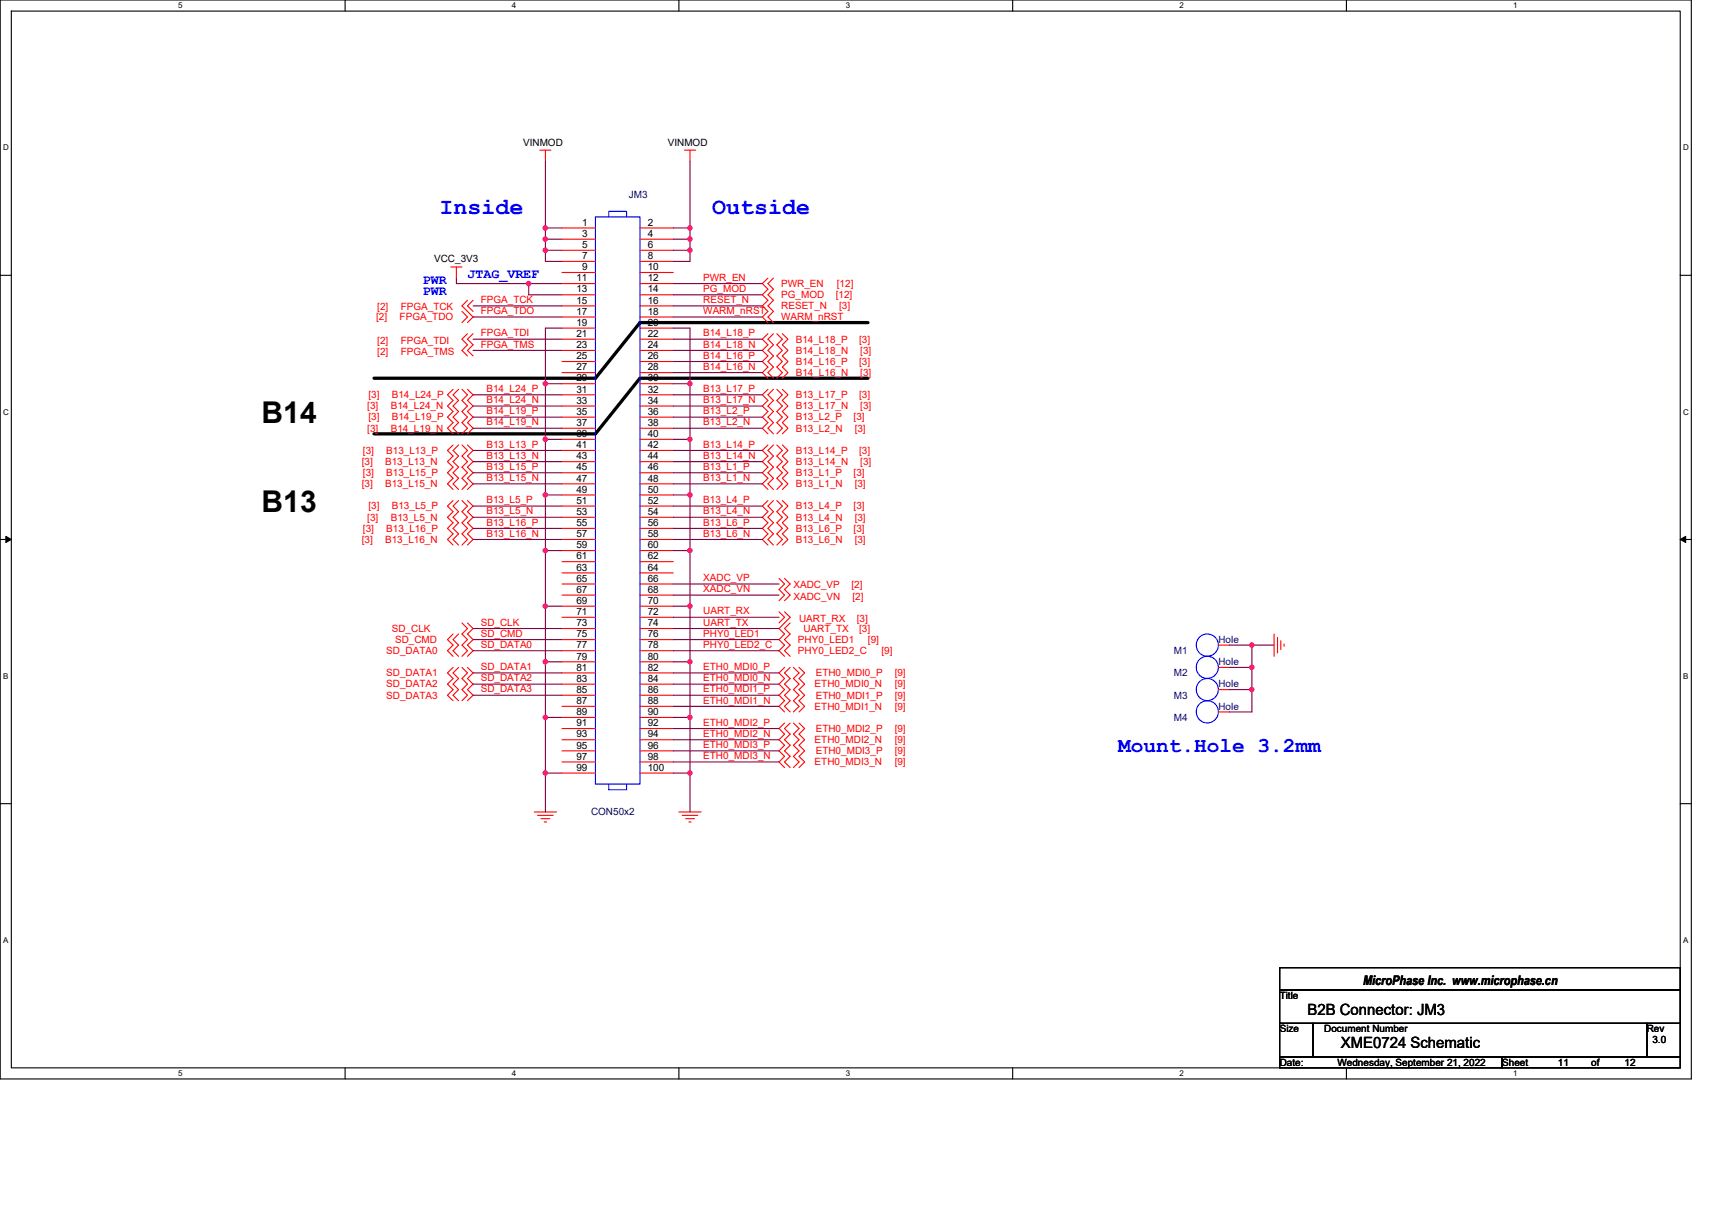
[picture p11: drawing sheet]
<svg xmlns="http://www.w3.org/2000/svg" width="297mm" height="210mm" viewBox="0 0 297 210" stroke-linecap="round" stroke-linejoin="round" font-family="sans-serif">
<path d="M0 0h293.5v187.2h-293.5zM2 1.9h289.5v183.4h-289.5z" fill="none" stroke="#000" stroke-width=".19"/>
<g fill="#fff">
<path d="M30.9 .2h.8v1.6h-.8z"/>
<path d="M30.9 185.5h.8v1.6h-.8z"/>
</g>
<path d="M59.9 0v1.9M59.9 185.3v1.9" fill="none" stroke="#000" stroke-width=".19"/>
<g fill="#fff">
<path d="M88.8 .2h.8v1.6h-.8z"/>
<path d="M88.8 185.5h.8v1.6h-.8z"/>
</g>
<path d="M117.8 0v1.9M117.8 185.3v1.9" fill="none" stroke="#000" stroke-width=".19"/>
<g fill="#fff">
<path d="M146.7 .2h.8v1.6h-.8z"/>
<path d="M146.7 185.5h.8v1.6h-.8z"/>
</g>
<path d="M175.7 0v1.9M175.7 185.3v1.9" fill="none" stroke="#000" stroke-width=".19"/>
<g fill="#fff">
<path d="M204.7 .2h.7v1.6h-.7z"/>
<path d="M204.7 185.5h.7v1.6h-.7z"/>
</g>
<path d="M233.6 0v1.9M233.6 185.3v1.9" fill="none" stroke="#000" stroke-width=".19"/>
<g fill="#fff">
<path d="M262.6 .2h.7v1.6h-.7z"/>
<path d="M262.6 185.5h.7v1.6h-.7z"/>
<path d="M.5 24.8h1v1.6h-1z"/>
<path d="M292 24.8h1v1.6h-1z"/>
<path d="M.5 70.7h1v1.5h-1z"/>
<path d="M292 70.7h1v1.5h-1z"/>
</g>
<path d="M0 47.8h2M291.5 47.8h2" fill="none" stroke="#000" stroke-width=".19"/>
<g fill="#fff">
<path d="M.5 116.5h.9v1.6h-.9z"/>
<path d="M292 116.5h.9v1.6h-.9z"/>
</g>
<path d="M0 93.6h2M291.5 93.6h2" fill="none" stroke="#000" stroke-width=".19"/>
<path d="M1 93.1l1 .5-1 .5zM291.5 93.6l1-.5v1z" fill="#000" stroke="#000" stroke-width=".17"/>
<g fill="#fff">
<path d="M.5 162.4h.9v1.5h-.9z"/>
<path d="M292 162.4h.9v1.5h-.9z"/>
</g>
<path d="M0 139.5h2M291.5 139.5h2M222 167.9h69.5v3.9h-69.5zM222 171.8h69.5v5.8h-69.5zM222 177.6h5.8v5.8h-5.8zM227.8 177.6h57.9v5.8h-57.9zM285.7 177.6h5.8v5.8h-5.8zM222 183.4h38.6v1.9h-38.6zM260.6 183.4h30.9v1.9h-30.9z" fill="none" stroke="#000" stroke-width=".19"/>
<path d="M150.6 56h-39.6l-7.7 9.6h-38.4M150.6 65.6h-39.6l-7.7 9.7h-38.4" fill="none" stroke="#000" stroke-width=".57"/>
<g fill="none" stroke="#f00" stroke-width=".19">
<path d="M93.7 26.1h1.9M94.6 26.1v1.9M97.5 39.6h5.8M111 39.6h5.8M118.8 26.1h1.9M119.7 26.1v1.9M78.2 46.3h2M79.2 46.3v2M80.2 54l.9 1-.9 1M81.1 52.1l-.9 1 1.9 1.9-1 1M81.1 57.9l-.9 1 .9 .9-.9 1 .9 1M82.1 52.1l-1 1 1 .9"/>
<path d="M82.1 57.9l-1 1 1 .9-1 1 1 1M97.5 41.5h5.8M97.5 43.4h5.8M97.5 45.4h5.8M97.5 47.3h5.8M97.5 49.2h5.8M97.5 51.2h5.8M97.5 53.1h5.8M97.5 55h5.8M97.5 56.9h5.8M97.5 58.9h5.8M111 41.5h5.8"/>
<path d="M111 43.4h5.8M111 45.4h5.8M111 47.3h5.8M111 49.2h5.8M111 51.2h5.8M111 53.1h5.8M111 55h5.8M111 56.9h5.8M111 58.9h5.8M133.2 48.3l-.9 .9 .9 1-.9 1 .9 .9-.9 1 .9 .9-.9 1 .9 1M133.2 57.9l-.9 1 .9 .9-.9 1 .9 1-.9 .9 .9 1-.9 1 .9 .9M134.2 48.3l-1 .9 1 1-1 1 1 .9-1 1 1 .9-1 1 1 1"/>
<path d="M134.2 57.9l-1 1 1 .9-1 1 1 1-1 .9 1 1-1 1 1 .9M134.8 57.9l.9 1-.9 .9 .9 1-.9 1 .9 .9-.9 1 .9 1-.9 .9M135.7 57.9l1 1-1 .9 1 1-1 1 1 .9-1 1 1 1-1 .9M78.6 77.2l-1 1 1 .9-1 1 1 1-1 .9 1 1-1 1 1 .9M78.6 67.6l-1 .9 1 1-1 1 1 .9-1 1 1 .9-1 1 1 1M79.6 77.2l-1 1 1 .9-1 1 1 1-1 .9 1 1-1 1 1 .9M79.6 67.6l-1 .9 1 1-1 1 1 .9-1 1 1 .9-1 1 1 1M80.2 77.2l.9 1-.9 .9 .9 1-.9 1 .9 .9-.9 1 .9 1-.9 .9M80.2 67.6l.9 .9-.9 1 .9 1-.9 .9 .9 1-.9 .9 .9 1-.9 1M81.1 77.2l1 1-1 .9 1 1-1 1 1 .9-1 1 1 1-1 .9M81.1 67.6l1 .9-1 1 1 1-1 .9 1 1-1 .9 1 1-1 1M97.5 60.8h5.8"/>
<path d="M97.5 62.7h5.8M97.5 64.7h5.8M97.5 66.6h5.8M97.5 68.5h5.8M97.5 70.5h5.8M97.5 72.4h5.8M97.5 74.3h5.8M97.5 76.2h5.8M97.5 78.2h5.8M111 60.8h5.8M111 62.7h5.8M111 64.7h5.8"/>
<path d="M111 66.6h5.8M111 68.5h5.8M111 70.5h5.8M111 72.4h5.8M111 74.3h5.8M111 76.2h5.8M111 78.2h5.8M133.2 67.6l-.9 .9 .9 1-.9 1 .9 .9-.9 1 .9 .9-.9 1 .9 1M133.2 77.2l-.9 1 .9 .9-.9 1 .9 1-.9 .9 .9 1-.9 1 .9 .9M134.2 67.6l-1 .9 1 1-1 1 1 .9-1 1 1 .9-1 1 1 1M134.2 77.2l-1 1 1 .9-1 1 1 1-1 .9 1 1-1 1 1 .9M134.8 67.6l.9 .9-.9 1 .9 1-.9 .9 .9 1-.9 .9 .9 1-.9 1"/>
<path d="M134.8 77.2l.9 1-.9 .9 .9 1-.9 1 .9 .9-.9 1 .9 1-.9 .9M135.7 67.6l1 .9-1 1 1 1-1 .9 1 1-1 .9 1 1-1 1M135.7 77.2l1 1-1 .9 1 1-1 1 1 .9-1 1 1 1-1 .9M78.6 86.9l-1 .9 1 1-1 1 1 .9-1 1 1 .9-1 1 1 1M79.6 86.9l-1 .9 1 1-1 1 1 .9-1 1 1 .9-1 1 1 1M80.2 86.9l.9 .9-.9 1 .9 1-.9 .9 .9 1-.9 .9 .9 1-.9 1M81.1 86.9l1 .9-1 1 1 1-1 .9 1 1-1 .9 1 1-1 1M97.5 80.1h5.8M97.5 82h5.8M97.5 84h5.8M97.5 85.9h5.8M97.5 87.8h5.8"/>
<path d="M97.5 89.8h5.8M97.5 91.7h5.8M97.5 93.6h5.8M97.5 95.5h5.8M97.5 97.5h5.8M97.5 99.4h5.8M111 80.1h5.8M111 82h5.8M111 84h5.8M111 85.9h5.8M111 87.8h5.8M111 89.8h5.8"/>
<path d="M111 91.7h5.8M111 93.6h5.8M111 95.5h5.8M111 97.5h5.8M111 99.4h5.8M133.2 86.9l-.9 .9 .9 1-.9 1 .9 .9-.9 1 .9 .9-.9 1 .9 1M134.2 86.9l-1 .9 1 1-1 1 1 .9-1 1 1 .9-1 1 1 1M134.8 86.9l.9 .9-.9 1 .9 1-.9 .9 .9 1-.9 .9 .9 1-.9 1M135.7 86.9l1 .9-1 1 1 1-1 .9 1 1-1 .9 1 1-1 1M78.6 110l-1 1 1 1-1 .9 1 1M78.6 115.8l-1 1 1 1-1 .9 1 1-1 1 1 .9M79.6 110l-1 1 1 1-1 .9 1 1"/>
<path d="M79.6 115.8l-1 1 1 1-1 .9 1 1-1 .9 1 1M80.2 108.1l.9 1-.9 .9 .9 1-.9 1 .9 .9-.9 1M80.2 115.8l.9 1-.9 1 .9 .9-.9 1 .9 .9-.9 1M81.1 108.1l1 1-1 .9 1 1-1 1 1 .9-1 1M81.1 115.8l1 1-1 1 1 .9-1 1 1 .9-1 1M97.5 101.3h5.8M97.5 103.3h5.8M97.5 105.2h5.8M97.5 107.1h5.8M97.5 109.1h5.8M97.5 111h5.8M97.5 112.9h5.8"/>
<path d="M97.5 114.9h5.8M97.5 116.8h5.8M97.5 118.7h5.8M111 101.3h5.8M111 103.3h5.8M111 105.2h5.8M111 107.1h5.8M111 109.1h5.8M111 111h5.8M111 112.9h5.8M111 114.9h5.8M111 116.8h5.8"/>
<path d="M111 118.7h5.8M135.2 106.2l.9 .9-.9 1M135.2 100.4l.9 .9-.9 1 .9 1-.9 .9M136.1 106.2l1 .9-1.9 2 .9 .9-.9 1 .9 1-.9 .9 .9 1M136.1 100.4l1 .9-1 1 1 1-1 .9M136.1 115.8l-.9 1 .9 1-.9 .9 .9 1-.9 .9 .9 1-.9 1 .9 .9M137.1 115.8l-1 1 1 1-1 .9 1 1-1 .9 1 1-1 1 1 .9M137.1 108.1l-1 1 1 .9-1 1 1 1-1 .9 1 1M137.7 115.8l.9 1-.9 1 .9 .9-.9 1 .9 .9-.9 1 .9 1-.9 .9M138.6 115.8l1 1-1 1 1 .9-1 1 1 1-1 .9 1 1-1 .9M211.4 115.8h1.9M211.4 119.7h1.9"/>
<path d="M211.4 112h1.9M221.1 110v3.9M221.7 110.6v2.7M222.2 111.2v1.5M222.8 111.8v.4M97.5 120.6h5.8M97.5 122.6h5.8M97.5 124.5h5.8M97.5 126.4h5.8M97.5 128.4h5.8M97.5 130.3h5.8M97.5 132.2h5.8"/>
<path d="M97.5 134.2h5.8M111 120.6h5.8M111 122.6h5.8M111 124.5h5.8M111 126.4h5.8M111 128.4h5.8M111 130.3h5.8M111 132.2h5.8M111 134.2h5.8M136.1 125.5l-.9 .9 .9 1-.9 1 .9 .9-.9 1 .9 1-.9 .9 .9 1M137.1 125.5l-1 .9 1 1-1 1 1 .9-1 1 1 1-1 .9 1 1M137.7 125.5l.9 .9-.9 1 .9 1-.9 .9 .9 1-.9 1 .9 .9-.9 1"/>
<path d="M138.6 125.5l1 .9-1 1 1 1-1 .9 1 1-1 1 1 .9-1 1M211.4 123.5h1.9M92.7 140.9h3.9M93.3 141.5h2.7M93.8 142.1h1.6M94.4 142.6h.4M117.8 140.9h3.8M118.4 141.5h2.7M119 142.1h1.5M119.5 142.6h.4"/>
</g>
<g fill="none" stroke="#00f" stroke-width=".19">
<path d="M103.3 37.6h7.7v98.5h-7.7zM105.6 37.6v-.9h3.1v.9M105.6 136.1v1h3.1v-1"/>
<circle cx="209.5" cy="111.9" r="1.92"/>
<circle cx="209.5" cy="115.8" r="1.92"/>
<circle cx="209.5" cy="119.7" r="1.92"/>
<circle cx="209.5" cy="123.5" r="1.92"/>
</g>
<g fill="none" stroke="#800040" stroke-width=".19">
<path d="M94.6 39.6v1.9M94.6 28v11.6h2.9M116.8 39.6h2.9M119.7 28v11.6M119.7 39.6v1.9M79.2 48.3v.9h12.5M82.1 58.9h15.4M82.1 53.1h15.4M82.1 55h15.4M91.7 49.2v2h5.8M91.7 49.2h5.8M94.6 43.4v2h2.9"/>
<path d="M94.6 41.5v1.9M94.6 43.4h2.9M94.6 41.5h2.9M97.5 56.9h-2.9v9.7M116.8 51.2h15.5M116.8 53.1h15.5M116.8 55h15.5M116.8 49.2h15.5M116.8 58.9h15.5M116.8 41.5h2.9M116.8 43.4h2.9M116.8 56.9h2.9v9.7"/>
<path d="M119.7 43.4v2h-2.9M119.7 41.5v1.9M82.1 78.2h15.4M82.1 60.8h15.4M82.1 70.5h15.4M82.1 68.5h15.4M82.1 72.4h15.4M82.1 74.3h15.4M94.6 66.6v9.6M94.6 76.2v9.7M94.6 66.6h2.9M94.6 76.2h2.9"/>
<path d="M116.8 60.8h15.5M116.8 64.7h15.5M116.8 62.7h15.5M116.8 70.5h15.5M116.8 68.5h15.5M116.8 78.2h15.5M116.8 72.4h15.5M116.8 74.3h15.5M116.8 66.6h2.9M116.8 76.2h2.9M119.7 66.6v9.6M119.7 76.2v9.7"/>
<path d="M82.1 80.1h15.4M82.1 82h15.4M82.1 84h15.4M82.1 87.8h15.4M82.1 89.8h15.4M82.1 93.6h15.4M82.1 91.7h15.4M94.6 85.9v9.6M94.6 95.5v9.7M94.6 85.9h2.9M94.6 95.5h2.9M116.8 80.1h15.5"/>
<path d="M116.8 84h15.5M116.8 82h15.5M116.8 87.8h15.5M116.8 89.8h15.5M116.8 93.6h15.5M116.8 91.7h15.5M116.8 85.9h2.9M116.8 95.5h2.9M119.7 85.9v9.6M119.7 95.5v9.7M82.1 116.8h15.4M82.1 118.7h15.4"/>
<path d="M82.1 112.9h15.4M82.1 109.1h15.4M82.1 111h15.4M94.6 105.2v9.7M94.6 114.9v9.6M94.6 105.2h2.9M94.6 114.9h2.9M116.8 112.9h18.4M116.8 111h18.4M116.8 109.1h18.4M116.8 107.1h18.4M116.8 101.3h18.4"/>
<path d="M116.8 103.3h18.4M116.8 116.8h18.4M116.8 118.7h18.4M116.8 105.2h2.9M116.8 114.9h2.9M119.7 105.2v9.7M119.7 114.9v9.6M213.3 112h3.9M213.3 119.7h3.9M213.3 115.8h3.9M217.2 112h3.9M217.2 115.8v3.9"/>
<path d="M217.2 119.7v3.8h-3.9M217.2 112v3.8M82.1 120.6h15.4M94.6 124.5v9.7M94.6 134.2v6.7M94.6 124.5h2.9M94.6 134.2h2.9M116.8 122.6h18.4M116.8 120.6h18.4M116.8 128.4h18.4M116.8 126.4h18.4M116.8 132.2h18.4"/>
<path d="M116.8 130.3h18.4M116.8 124.5h2.9M116.8 134.2h2.9M119.7 124.5v9.7M119.7 134.2v6.7"/>
</g>
<g fill="#f0f" stroke="#f0f" stroke-width=".19">
<circle cx="119.7" cy="43.4" r=".38"/>
<circle cx="94.6" cy="39.6" r=".38"/>
<circle cx="94.6" cy="43.4" r=".38"/>
<circle cx="94.6" cy="41.5" r=".38"/>
<circle cx="119.7" cy="39.6" r=".38"/>
<circle cx="119.7" cy="41.5" r=".38"/>
<circle cx="119.7" cy="134.1" r=".38"/>
<circle cx="91.7" cy="49.2" r=".38"/>
<circle cx="94.6" cy="76.2" r=".38"/>
<circle cx="94.6" cy="66.6" r=".38"/>
<circle cx="119.7" cy="76.2" r=".38"/>
<circle cx="119.7" cy="66.6" r=".38"/>
<circle cx="119.7" cy="95.5" r=".38"/>
<circle cx="119.7" cy="85.9" r=".38"/>
<circle cx="94.6" cy="95.5" r=".38"/>
<circle cx="94.6" cy="85.9" r=".38"/>
<circle cx="94.6" cy="105.2" r=".38"/>
<circle cx="119.7" cy="105.2" r=".38"/>
<circle cx="94.6" cy="124.5" r=".38"/>
<circle cx="94.6" cy="114.8" r=".38"/>
<circle cx="119.7" cy="124.5" r=".38"/>
<circle cx="119.7" cy="114.8" r=".38"/>
<circle cx="94.6" cy="134.1" r=".38"/>
<circle cx="217.2" cy="111.9" r=".38"/>
<circle cx="217.2" cy="119.7" r=".38"/>
<circle cx="217.2" cy="115.8" r=".38"/>
</g>
<g font-size="5.2">
<text x="45.4" y="73.3">B14</text>
<text x="45.4" y="88.8">B13</text>
</g>
<g font-size="4" fill="#00f">
<text x="76.3" y="37.2">Inside</text>
<text x="123.6" y="37.2">Outside</text>
</g>
<text font-size="3.7" fill="#00f" x="194" y="130.5">Mount.Hole 3.2mm</text>
<g font-size="2.7">
<text x="226.9" y="176.1">B2B Connector: JM3</text>
<text x="232.6" y="181.9">XME0724 Schematic</text>
</g>
<g font-size="2.3" fill="#00f">
<text x="73.4" y="49.2">PWR</text>
<text x="73.4" y="51.1">PWR</text>
<text x="81.1" y="48.3">JTAG_VREF</text>
</g>
<text font-size="2.3" x="236.5" y="170.9">MicroPhase Inc. www.microphase.cn</text>
<g font-size="1.7">
<text x="90.8" y="25.3">VINMOD</text>
<text x="115.9" y="25.3">VINMOD</text>
<text x="101" y="39.2">1</text>
<text x="101" y="41.1">3</text>
<text x="112.4" y="39.2">2</text>
<text x="112.4" y="41.1">4</text>
<text x="75.3" y="45.6">VCC_3V3</text>
<text x="101" y="43">5</text>
<text x="101" y="45">7</text>
<text x="101" y="46.9">9</text>
<text x="112.4" y="43">6</text>
<text x="112.4" y="45">8</text>
<text x="112.4" y="46.9">10</text>
<text x="100" y="48.8">11</text>
<text x="100" y="50.8">13</text>
<text x="100" y="52.7">15</text>
<text x="112.4" y="48.8">12</text>
<text x="112.4" y="50.8">14</text>
<text x="112.4" y="52.7">16</text>
<text x="100" y="54.6">17</text>
<text x="100" y="56.5">19</text>
<text x="100" y="58.5">21</text>
<text x="112.4" y="54.6">18</text>
<text x="112.4" y="56.5">20</text>
<text x="112.4" y="58.5">22</text>
<text x="100" y="60.4">23</text>
<text x="100" y="62.3">25</text>
<text x="100" y="64.3">27</text>
<text x="112.4" y="60.4">24</text>
<text x="112.4" y="62.3">26</text>
<text x="112.4" y="64.3">28</text>
<text x="100" y="66.2">29</text>
<text x="100" y="68.1">31</text>
<text x="100" y="70.1">33</text>
<text x="100" y="72">35</text>
<text x="112.4" y="66.2">30</text>
<text x="112.4" y="68.1">32</text>
<text x="112.4" y="70.1">34</text>
<text x="112.4" y="72">36</text>
<text x="100" y="73.9">37</text>
<text x="100" y="75.8">39</text>
<text x="100" y="77.8">41</text>
<text x="112.4" y="73.9">38</text>
<text x="112.4" y="75.8">40</text>
<text x="112.4" y="77.8">42</text>
<text x="100" y="79.7">43</text>
<text x="100" y="81.6">45</text>
<text x="100" y="83.6">47</text>
<text x="112.4" y="79.7">44</text>
<text x="112.4" y="81.6">46</text>
<text x="112.4" y="83.6">48</text>
<text x="100" y="85.5">49</text>
<text x="100" y="87.4">51</text>
<text x="100" y="89.4">53</text>
<text x="112.4" y="85.5">50</text>
<text x="112.4" y="87.4">52</text>
<text x="112.4" y="89.4">54</text>
<text x="100" y="91.3">55</text>
<text x="100" y="93.2">57</text>
<text x="100" y="95.1">59</text>
<text x="112.4" y="91.3">56</text>
<text x="112.4" y="93.2">58</text>
<text x="112.4" y="95.1">60</text>
<text x="100" y="97.1">61</text>
<text x="100" y="99">63</text>
<text x="100" y="100.9">65</text>
<text x="112.4" y="97.1">62</text>
<text x="112.4" y="99">64</text>
<text x="112.4" y="100.9">66</text>
<text x="100" y="102.9">67</text>
<text x="100" y="104.8">69</text>
<text x="100" y="106.7">71</text>
<text x="112.4" y="102.9">68</text>
<text x="112.4" y="104.8">70</text>
<text x="112.4" y="106.7">72</text>
<text x="100" y="108.7">73</text>
<text x="100" y="110.6">75</text>
<text x="100" y="112.5">77</text>
<text x="112.4" y="108.7">74</text>
<text x="112.4" y="110.6">76</text>
<text x="112.4" y="112.5">78</text>
<text x="100" y="114.4">79</text>
<text x="100" y="116.4">81</text>
<text x="100" y="118.3">83</text>
<text x="112.4" y="114.4">80</text>
<text x="112.4" y="116.4">82</text>
<text x="112.4" y="118.3">84</text>
<text x="100" y="120.2">85</text>
<text x="100" y="122.2">87</text>
<text x="100" y="124.1">89</text>
<text x="112.4" y="120.2">86</text>
<text x="112.4" y="122.2">88</text>
<text x="112.4" y="124.1">90</text>
<text x="100" y="126">91</text>
<text x="100" y="128">93</text>
<text x="100" y="129.9">95</text>
<text x="100" y="131.8">97</text>
<text x="112.4" y="126">92</text>
<text x="112.4" y="128">94</text>
<text x="112.4" y="129.9">96</text>
<text x="112.4" y="131.8">98</text>
<text x="100" y="133.8">99</text>
<text x="112.4" y="133.8">100</text>
<text x="222" y="173.4">Title</text>
<text x="222" y="179.1">Size</text>
<text x="229.8" y="179.1">Document Number</text>
<text x="285.7" y="179.1">Rev</text>
<text x="222" y="184.9">Date:</text>
<text x="232.1" y="184.9">Wednesday, September 21, 2022</text>
<text x="260.6" y="184.9">Sheet</text>
<text x="270.3" y="184.9">11</text>
<text x="276.1" y="184.9">of</text>
<text x="281.9" y="184.9">12</text>
<text x="286.7" y="181.1">3.0</text>
</g>
<g font-size="1.7" fill="#000080">
<text x="109.1" y="34.4">JM3</text>
<text x="203.7" y="113.5">M1</text>
<text x="211.4" y="111.6">Hole</text>
<text x="203.7" y="117.4">M2</text>
<text x="211.4" y="115.4">Hole</text>
<text x="211.4" y="119.3">Hole</text>
<text x="203.7" y="121.2">M3</text>
<text x="203.7" y="125.1">M4</text>
<text x="211.4" y="123.1">Hole</text>
<text x="102.5" y="141.5">CON50x2</text>
</g>
<g font-size="1.7" fill="#f00">
<text x="65.5" y="53.8">[2]</text>
<text x="69.5" y="53.8">FPGA_TCK</text>
<text x="83.4" y="52.6">FPGA_TCK</text>
<text x="122" y="50.7">PG_MOD</text>
<text x="122" y="52.6">RESET_N</text>
<text x="122" y="48.7">PWR_EN</text>
<text x="135.5" y="49.8">PWR_EN</text>
<text x="135.5" y="51.7">PG_MOD</text>
<text x="135.5" y="53.7">RESET_N</text>
<text x="145" y="51.7">[12]</text>
<text x="145.2" y="49.8">[12]</text>
<text x="145.6" y="53.7">[3]</text>
<text x="65.3" y="55.6">[2]</text>
<text x="65.5" y="59.6">[2]</text>
<text x="69.3" y="55.6">FPGA_TDO</text>
<text x="69.5" y="59.6">FPGA_TDI</text>
<text x="83.4" y="58.4">FPGA_TDI</text>
<text x="83.4" y="54.5">FPGA_TDO</text>
<text x="122" y="54.5">WARM_nRST</text>
<text x="122" y="58.4">B14_L18_P</text>
<text x="135.5" y="55.6">WARM_nRST</text>
<text x="138.1" y="59.5">B14_L18_P</text>
<text x="149.1" y="59.5">[3]</text>
<text x="65.5" y="61.6">[2]</text>
<text x="69.5" y="61.6">FPGA_TMS</text>
<text x="83.4" y="60.3">FPGA_TMS</text>
<text x="122" y="60.3">B14_L18_N</text>
<text x="122" y="64.2">B14_L16_N</text>
<text x="122" y="62.3">B14_L16_P</text>
<text x="138.1" y="61.4">B14_L18_N</text>
<text x="138.1" y="65.2">B14_L16_N</text>
<text x="138.1" y="63.3">B14_L16_P</text>
<text x="149.1" y="63.3">[3]</text>
<text x="149.3" y="61.4">[3]</text>
<text x="149.3" y="65.2">[3]</text>
<text x="63.7" y="71">[3]</text>
<text x="63.9" y="69.1">[3]</text>
<text x="67.8" y="71">B14_L24_N</text>
<text x="68" y="69.1">B14_L24_P</text>
<text x="84.4" y="70">B14_L24_N</text>
<text x="84.4" y="68">B14_L24_P</text>
<text x="84.4" y="71.9">B14_L19_P</text>
<text x="122" y="71.9">B13_L2_P</text>
<text x="122" y="70">B13_L17_N</text>
<text x="122" y="68">B13_L17_P</text>
<text x="138.1" y="69.1">B13_L17_P</text>
<text x="138.1" y="71">B13_L17_N</text>
<text x="149.1" y="69.1">[3]</text>
<text x="149.3" y="71">[3]</text>
<text x="63.7" y="74.9">[3]</text>
<text x="63.9" y="73">[3]</text>
<text x="67.8" y="74.9">B14_L19_N</text>
<text x="68" y="73">B14_L19_P</text>
<text x="84.4" y="77.7">B13_L13_P</text>
<text x="84.4" y="73.8">B14_L19_N</text>
<text x="122" y="77.7">B13_L14_P</text>
<text x="122" y="73.8">B13_L2_N</text>
<text x="138.1" y="73">B13_L2_P</text>
<text x="138.1" y="74.9">B13_L2_N</text>
<text x="148.1" y="73">[3]</text>
<text x="148.3" y="74.9">[3]</text>
<text x="62.8" y="80.7">[3]</text>
<text x="63" y="78.8">[3]</text>
<text x="63" y="82.6">[3]</text>
<text x="66.8" y="80.7">B13_L13_N</text>
<text x="67" y="78.8">B13_L13_P</text>
<text x="67" y="82.6">B13_L15_P</text>
<text x="84.4" y="79.6">B13_L13_N</text>
<text x="84.4" y="81.6">B13_L15_P</text>
<text x="84.4" y="83.5">B13_L15_N</text>
<text x="122" y="79.6">B13_L14_N</text>
<text x="122" y="83.5">B13_L1_N</text>
<text x="122" y="81.6">B13_L1_P</text>
<text x="138.1" y="78.8">B13_L14_P</text>
<text x="138.1" y="80.7">B13_L14_N</text>
<text x="138.1" y="82.6">B13_L1_P</text>
<text x="148.1" y="82.6">[3]</text>
<text x="149.1" y="78.8">[3]</text>
<text x="149.3" y="80.7">[3]</text>
<text x="62.8" y="84.5">[3]</text>
<text x="63.9" y="88.4">[3]</text>
<text x="66.8" y="84.5">B13_L15_N</text>
<text x="68" y="88.4">B13_L5_P</text>
<text x="84.4" y="87.3">B13_L5_P</text>
<text x="84.4" y="89.3">B13_L5_N</text>
<text x="122" y="87.3">B13_L4_P</text>
<text x="122" y="89.3">B13_L4_N</text>
<text x="138.1" y="88.4">B13_L4_P</text>
<text x="138.1" y="84.5">B13_L1_N</text>
<text x="148.1" y="88.4">[3]</text>
<text x="148.3" y="84.5">[3]</text>
<text x="62.8" y="94.2">[3]</text>
<text x="63" y="92.3">[3]</text>
<text x="63.7" y="90.3">[3]</text>
<text x="66.8" y="94.2">B13_L16_N</text>
<text x="67" y="92.3">B13_L16_P</text>
<text x="67.8" y="90.3">B13_L5_N</text>
<text x="84.4" y="93.1">B13_L16_N</text>
<text x="84.4" y="91.2">B13_L16_P</text>
<text x="122" y="93.1">B13_L6_N</text>
<text x="122" y="91.2">B13_L6_P</text>
<text x="138.1" y="90.3">B13_L4_N</text>
<text x="138.1" y="92.3">B13_L6_P</text>
<text x="138.1" y="94.2">B13_L6_N</text>
<text x="148.1" y="92.3">[3]</text>
<text x="148.3" y="90.3">[3]</text>
<text x="148.3" y="94.2">[3]</text>
<text x="122" y="100.9">XADC_VP</text>
<text x="122" y="106.6">UART_RX</text>
<text x="122" y="102.8">XADC_VN</text>
<text x="137.7" y="102.1">XADC_VP</text>
<text x="137.7" y="104.1">XADC_VN</text>
<text x="138.6" y="107.9">UART_RX</text>
<text x="147.7" y="102.1">[2]</text>
<text x="147.9" y="104.1">[2]</text>
<text x="148.7" y="107.9">[3]</text>
<text x="67" y="113.5">SD_DATA0</text>
<text x="68" y="109.6">SD_CLK</text>
<text x="68.6" y="111.6">SD_CMD</text>
<text x="83.4" y="112.4">SD_DATA0</text>
<text x="83.4" y="108.6">SD_CLK</text>
<text x="83.4" y="110.5">SD_CMD</text>
<text x="122" y="112.4">PHY0_LED2_C</text>
<text x="122" y="110.5">PHY0_LED1</text>
<text x="122" y="108.6">UART_TX</text>
<text x="138.4" y="111.6">PHY0_LED1</text>
<text x="138.4" y="113.5">PHY0_LED2_C</text>
<text x="139.4" y="109.6">UART_TX</text>
<text x="149.1" y="109.6">[3]</text>
<text x="150.6" y="111.6">[9]</text>
<text x="152.9" y="113.5">[9]</text>
<text x="67" y="117.4">SD_DATA1</text>
<text x="67" y="119.3">SD_DATA2</text>
<text x="83.4" y="116.3">SD_DATA1</text>
<text x="83.4" y="118.2">SD_DATA2</text>
<text x="122" y="116.3">ETH0_MDI0_P</text>
<text x="122" y="118.2">ETH0_MDI0_N</text>
<text x="141.3" y="119.3">ETH0_MDI0_N</text>
<text x="141.5" y="117.4">ETH0_MDI0_P</text>
<text x="155.2" y="119.3">[9]</text>
<text x="155.2" y="117.4">[9]</text>
<text x="67" y="121.2">SD_DATA3</text>
<text x="83.4" y="120.2">SD_DATA3</text>
<text x="122" y="122.1">ETH0_MDI1_N</text>
<text x="122" y="120.2">ETH0_MDI1_P</text>
<text x="122" y="125.9">ETH0_MDI2_P</text>
<text x="141.3" y="123.1">ETH0_MDI1_N</text>
<text x="141.5" y="121.2">ETH0_MDI1_P</text>
<text x="155.2" y="123.1">[9]</text>
<text x="155.2" y="121.2">[9]</text>
<text x="122" y="127.9">ETH0_MDI2_N</text>
<text x="122" y="131.7">ETH0_MDI3_N</text>
<text x="122" y="129.8">ETH0_MDI3_P</text>
<text x="141.3" y="128.9">ETH0_MDI2_N</text>
<text x="141.5" y="127">ETH0_MDI2_P</text>
<text x="141.5" y="130.9">ETH0_MDI3_P</text>
<text x="155.2" y="128.9">[9]</text>
<text x="155.2" y="127">[9]</text>
<text x="155.2" y="130.9">[9]</text>
<text x="141.3" y="132.8">ETH0_MDI3_N</text>
<text x="155.2" y="132.8">[9]</text>
</g>
<g font-size="1.4">
<text x="30.9" y="1.5">5</text>
<text x="88.8" y="1.5">4</text>
<text x="146.7" y="1.5">3</text>
<text x="204.7" y="1.5">2</text>
<text x="262.6" y="1.5">1</text>
<text x=".5" y="26.1">D</text>
<text x="292" y="26.1">D</text>
<text x=".5" y="71.9">C</text>
<text x="292" y="71.9">C</text>
<text x=".5" y="117.8">B</text>
<text x="292" y="117.8">B</text>
<text x=".5" y="163.6">A</text>
<text x="292" y="163.6">A</text>
<text x="30.9" y="186.8">5</text>
<text x="88.8" y="186.8">4</text>
<text x="146.7" y="186.8">3</text>
<text x="204.7" y="186.8">2</text>
<text x="262.6" y="186.8">1</text>
</g>
</svg>
